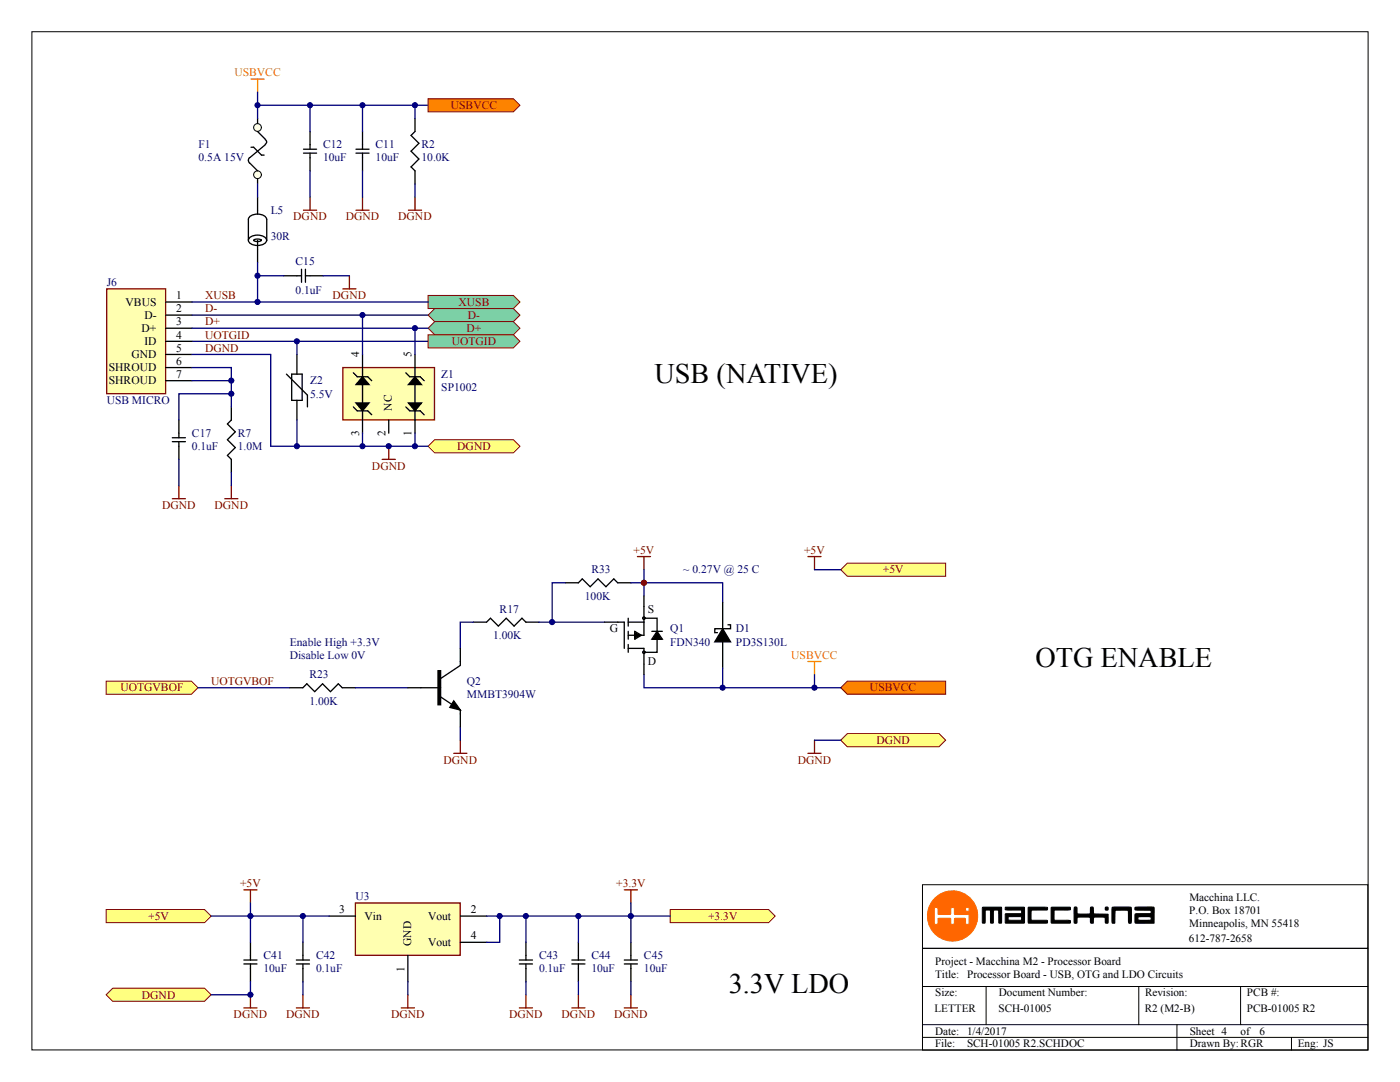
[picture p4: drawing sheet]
<svg xmlns="http://www.w3.org/2000/svg" width="279mm" height="216mm" viewBox="0 0 279 216" stroke-linecap="round" stroke-linejoin="round" font-family="sans-serif">
<path d="M68.4 57.6h2.6M69.7 55v2.6" fill="none" stroke="#800000" stroke-width=".26"/>
<path d="M68.4 73.3h18.3v10.5h-18.3z" fill="#ffffb0" stroke="#800000" stroke-width=".26"/>
<g fill="none" stroke="#000" stroke-width=".26">
<path d="M51.4 34.1v2.6M51.4 39.3v3.4M49.9 47.3a2.59 2.59 0 0 1 3.2 .3 .84 .84 0 0 1-.6 1.2 2.5 2.5 0 0 1-2.8-.5l-.1-.4zM50.7 47.8l.3-.1a1.2 1.2 0 0 1 1.2 .2 1.33 1.33 0 0 1-1.6 0zM51.4 48v4.4M53.2 43.8a1.86 1.86 0 0 0-2.4-1 1.14 1.14 0 0 0-1.2 1v4.2M53.2 43.8v4.2M70.5 74.4l.8 .8h2.1l.8 .8M72.3 70.7v15.7M81 74.4l.8 .8h2.1l.8 .8M82.8 70.7v15.7M70.5 81.2l.8 .8h2.1l.8 .8"/>
<path d="M77.6 83.8v2.6M81 81.2l.8 .8h2.1l.8 .8"/>
</g>
<path d="M72.3 75.2l1.4 1.5h-2.7zM82.8 75.2l1.3 1.5h-2.6zM71 80.4h2.7l-1.4 1.6zM81.5 80.4h2.6l-1.3 1.6z" fill="#000" stroke="#000" stroke-width=".26"/>
<circle cx="51.4" cy="34.9" r=".77" fill="#ffffe8" stroke="#000" stroke-width=".2"/>
<path d="M51.4 23.6v2.6" fill="none" stroke="#000" stroke-width=".26"/>
<circle cx="51.4" cy="25.4" r=".77" fill="#ffffe8" stroke="#000" stroke-width=".2"/>
<g fill="none" stroke="#000" stroke-width=".26">
<path d="M49.8 31.4l-.2 .6 .2 .5M49.8 32.5l1.6 1.6M50.1 29.4h.5l1.6 1.6h.5M51.4 26.2l1.6 1.6M52.9 27.9l.3 .4-.3 .5M53 28.9l-3.2 2.6M60.6 30.6h2.6M60.6 29.8h2.6M61.9 26.2v3.6M61.9 30.6v3.5M71 30.6h2.7M71 29.8h2.7"/>
<path d="M72.3 26.2v3.6M72.3 30.6v3.5M82.8 23.6v2.6l-.8 .8 1.6 1.6-1.6 1.6 1.6 1.5-1.6 1.6 .8 .8v2.6M56.6 55h3.6M60.2 53.7v2.6M61 55h3.5M61 53.7v2.6M57.2 74.7l4.2 4.1v2.4M58.2 74.7h2.1v5.2h-2.1zM59.3 70.7v4M59.3 79.9v3.9M34.4 87.3h2.6"/>
<path d="M34.4 88.1h2.6M35.7 83.8v3.5M35.7 88.1v3.6M46.2 81.2v2.6l-.8 .8 1.6 1.6-1.6 1.5 1.6 1.6-1.6 1.6 .8 .8v2.6"/>
</g>
<path d="M50.1 15.8h2.6M51.4 15.8v2.6" fill="none" stroke="#fd8300" stroke-width=".26"/>
<path d="M82.8 39.3v2.6M81.5 41.9h2.6M44.9 99.5h2.6M46.2 96.9v2.6M76.3 91.7h2.6M77.6 89v2.7" fill="none" stroke="#800000" stroke-width=".26"/>
<path d="M51.4 18.4v5.2M38.3 68.1h47.1M38.3 62.9h47.1" fill="none" stroke="#000080" stroke-width=".26"/>
<path d="M21.3 57.6h11.8v21h-11.8z" fill="#ffffb0" stroke="#800000" stroke-width=".26"/>
<path d="M33.1 70.7h5.2M33.1 60.3h5.2M33.1 62.9h5.2M33.1 65.5h5.2M33.1 68.1h5.2M33.1 73.3h5.2M33.1 76h5.2" fill="none" stroke="#000" stroke-width=".26"/>
<g fill="#7cd0a6" stroke="#800000" stroke-width=".2">
<path d="M85.4 59h17.1l1.3 1.3-1.3 1.3h-17.1z" fill-rule="evenodd"/>
<path d="M85.4 62.9l1.3-1.3h15.8l1.3 1.3-1.3 1.3h-15.8z" fill-rule="evenodd"/>
<path d="M85.4 65.5l1.3-1.3h15.8l1.3 1.3-1.3 1.3h-15.8z" fill-rule="evenodd"/>
</g>
<path d="M51.4 36.7v2.6M51.4 55h5.2M51.4 52.4v7.9M64.5 55h5.2M38.3 65.5h47.1M38.3 60.3h47.1" fill="none" stroke="#000080" stroke-width=".26"/>
<path d="M85.4 66.8h17.1l1.3 1.3-1.3 1.3h-17.1z" fill-rule="evenodd" fill="#7cd0a6" stroke="#800000" stroke-width=".2"/>
<path d="M85.4 89l1.3-1.3h15.8l1.3 1.3-1.3 1.4h-15.8z" fill-rule="evenodd" fill="#ffff80" stroke="#800000" stroke-width=".2"/>
<g fill="none" stroke="#000080" stroke-width=".26">
<path d="M51.4 21h34M61.9 21v5.2M61.9 34.1v5.2M72.3 21v5.2M72.3 34.1v5.2M82.8 21v2.6M82.8 36.7v2.6M38.3 70.7h15.7v18.3h31.4M38.3 73.3h7.9v7.9M38.3 76h7.9M46.2 78.6h-10.5v5.2M59.3 68.1v2.6"/>
<path d="M46.2 94.3v2.6M59.3 83.8v5.2"/>
</g>
<path d="M61.9 39.3v2.6M72.3 39.3v2.6M60.6 41.9h2.6M71 41.9h2.7" fill="none" stroke="#800000" stroke-width=".26"/>
<path d="M85.4 19.7h17.1l1.3 1.3-1.3 1.3h-17.1z" fill-rule="evenodd" fill="#fd8300" stroke="#800000" stroke-width=".2"/>
<path d="M34.4 99.5h2.6M35.7 96.9v2.6M127.2 111.1h2.6M128.5 111.1v2.6" fill="none" stroke="#800000" stroke-width=".26"/>
<path d="M72.3 62.9v7.8M82.8 65.5v5.2M35.7 91.7v5.2M72.3 86.4v2.6M82.8 86.4v2.6M128.5 113.7v5.2M107.6 124.1h13.1M128.5 134.6v2.6h34v-2.6" fill="none" stroke="#000080" stroke-width=".26"/>
<g fill="#000080" stroke="#000080" stroke-width=".2">
<circle cx="46.2" cy="78.6" r=".51"/>
<circle cx="46.2" cy="75.9" r=".51"/>
<circle cx="51.4" cy="60.2" r=".51"/>
<circle cx="51.4" cy="55" r=".51"/>
<circle cx="51.4" cy="21" r=".51"/>
<circle cx="59.2" cy="89" r=".51"/>
<circle cx="59.2" cy="68.1" r=".51"/>
<circle cx="61.9" cy="21" r=".51"/>
<circle cx="72.3" cy="89" r=".51"/>
<circle cx="72.3" cy="62.9" r=".51"/>
<circle cx="72.3" cy="21" r=".51"/>
<circle cx="77.6" cy="89" r=".51"/>
<circle cx="82.8" cy="89" r=".51"/>
<circle cx="82.8" cy="65.5" r=".51"/>
<circle cx="82.8" cy="21" r=".51"/>
<circle cx="128.5" cy="116.3" r=".51"/>
</g>
<path d="M112.8 116.3h2.6l.8-.8 1.6 1.6 1.6-1.6 1.5 1.6 1.6-1.6 .8 .8h2.6M94.5 124.1h2.6l.8-.7 1.6 1.5 1.5-1.5 1.6 1.5 1.6-1.5 .8 .7h2.6" fill="none" stroke="#000" stroke-width=".26"/>
<path d="M161.2 132h2.7M162.5 132v2.6" fill="none" stroke="#fd8300" stroke-width=".26"/>
<path d="M21.2 135.9h17l1.3 1.3-1.3 1.3h-17z" fill-rule="evenodd" fill="#ffff80" stroke="#800000" stroke-width=".2"/>
<path d="M112.8 116.3h-2.6v7.8M125.9 116.3h18.3v3.9M39.5 137.2h18.3M70.9 137.2h10.5M94.5 124.1h-2.6v5.3M144.2 133.3v3.9M91.9 145.1v2.6" fill="none" stroke="#000080" stroke-width=".26"/>
<circle cx="128.5" cy="116.3" r=".51" fill="#800000" stroke="#800000" stroke-width=".2"/>
<g fill="none" stroke="#000" stroke-width=".26">
<path d="M128.5 118.9v7.9h-.5M57.8 137.2h2.6l.8-.8 1.6 1.6 1.6-1.6 1.5 1.6 1.6-1.6 .8 .8h2.6M81.4 137.2h6.5M87.9 139.1l4 2.6v3.4M91.9 129.4v3.4l-4 2.6M120.7 124.1h3.9v5.3M125.4 124.1h3.1M125.4 129.4h3.1v5.2M125.4 123.4v1.5M125.4 126v1.5M125.4 128.6v1.6M125.4 126.8h1.3"/>
<path d="M126.7 126.2l1 .6-1 .5v-.8l.8 .3-.8 .2v-.2h.5M126.7 126l1.3 .8-1.3 .7zM128.5 123.4h2.6v2.6M130.1 126h2.1M131.1 127.5v2.7h-2.6M131.1 126l1.1 1.5h-2.1zM131.1 127v.5h.3l-.3-.7-.2 .7h.8l-.6-1-.5 1h1.3l-.8-1.3-.8 1.3M144.2 120.2v5.3M144.2 128.1v5.2M145.3 124.7h.5v.8h-3.1v.7h.5"/>
<circle cx="128.5" cy="123.3" r=".25"/>
<circle cx="128.5" cy="130.1" r=".25"/>
</g>
<g fill="#000" stroke="#000" stroke-width=".26">
<path d="M144.2 125.5l1.6 2.6h-3.1zM90.6 139.8l1.3 1.9-2.1-.5z"/>
<path d="M87.4 133.8h.5v6.8h-.5z" fill-rule="evenodd"/>
</g>
<path d="M90.6 150.3h2.6M91.9 147.7v2.6" fill="none" stroke="#800000" stroke-width=".26"/>
<path d="M169.1 135.9h19.6v2.6h-19.6l-1.3-1.3z" fill-rule="evenodd" fill="#fd8300" stroke="#800000" stroke-width=".2"/>
<path d="M162.5 137.2h5.3" fill="none" stroke="#000080" stroke-width=".26"/>
<g fill="#ffff80" stroke="#800000" stroke-width=".2">
<path d="M169.1 146.4h18.3l1.3 1.3-1.3 1.3h-18.3l-1.3-1.3z" fill-rule="evenodd"/>
<path d="M169.1 112.4h19.6v2.6h-19.6l-1.3-1.3z" fill-rule="evenodd"/>
</g>
<path d="M161.2 111.1h2.7M162.5 111.1v2.6M161.2 150.3h2.7M162.5 147.7v2.6" fill="none" stroke="#800000" stroke-width=".26"/>
<path d="M162.5 113.7h5.3M162.5 147.7h5.3" fill="none" stroke="#000080" stroke-width=".26"/>
<g fill="#000080" stroke="#000080" stroke-width=".2">
<circle cx="110.2" cy="124.1" r=".51"/>
<circle cx="144.2" cy="137.2" r=".51"/>
<circle cx="162.5" cy="137.2" r=".51"/>
</g>
<path d="M70.9 180.2h20.9v10.4h-20.9z" fill="#ffffb0" stroke="#800000" stroke-width=".26"/>
<g fill="none" stroke="#000" stroke-width=".26">
<path d="M48.7 192.3h2.6M48.7 191.6h2.6M50 188v3.6M50 192.3v3.6M59.1 192.3h2.7M59.1 191.6h2.7M60.5 188v3.6M60.5 192.3v3.6M65.7 182.8h5.2M81.4 190.6v5.3M91.9 182.8h5.2M91.9 188h5.2"/>
<path d="M103.7 192.3h2.6M103.7 191.6h2.6M105 188v3.6M105 192.3v3.6M114.1 192.3h2.6M114.1 191.6h2.6M115.4 188v3.6M115.4 192.3v3.6M124.6 192.3h2.6M124.6 191.6h2.6M125.9 188v3.6M125.9 192.3v3.6"/>
</g>
<path d="M48.7 177.6h2.6M50 177.6v2.6M124.6 177.6h2.6M125.9 177.6v2.6M60.5 198.5v2.6M81.4 198.5v2.6M105 198.5v2.6M59.1 201.1h2.7M80.1 201.1h2.6M103.7 201.1h2.6" fill="none" stroke="#800000" stroke-width=".26"/>
<path d="M81.4 195.9v2.6M125.9 180.2v2.6h-28.8" fill="none" stroke="#000080" stroke-width=".26"/>
<g fill="#ffff80" stroke="#800000" stroke-width=".2">
<path d="M21.2 198.5l1.3-1.3h18.3l1.3 1.3-1.3 1.3h-18.3z" fill-rule="evenodd"/>
<path d="M133.8 181.5h19.6l1.3 1.3-1.3 1.3h-19.6z" fill-rule="evenodd"/>
<path d="M21.2 181.5h19.6l1.3 1.3-1.3 1.3h-19.6z" fill-rule="evenodd"/>
</g>
<path d="M42.1 182.8h7.9v5.2M50 180.2v2.6h15.7M50 195.9v2.6h-7.9M60.5 182.8v5.2M60.5 195.9v2.6M99.7 182.8v5.2h-2.6M105 182.8v5.2M105 195.9v2.6M115.4 182.8v5.2M115.4 195.9v2.6M125.9 195.9v2.6M133.8 182.8h-7.9v5.2" fill="none" stroke="#000080" stroke-width=".26"/>
<path d="M50 198.5v2.6M115.4 198.5v2.6M125.9 198.5v2.6M48.7 201.1h2.6M114.1 201.1h2.6M124.6 201.1h2.6" fill="none" stroke="#800000" stroke-width=".26"/>
<g fill="#000080" stroke="#000080" stroke-width=".2">
<circle cx="50" cy="198.5" r=".51"/>
<circle cx="50" cy="182.8" r=".51"/>
<circle cx="60.4" cy="182.8" r=".51"/>
<circle cx="99.7" cy="182.8" r=".51"/>
<circle cx="104.9" cy="182.8" r=".51"/>
<circle cx="115.4" cy="182.8" r=".51"/>
<circle cx="125.9" cy="182.8" r=".51"/>
</g>
<path d="M6.4 6.3h266.6v203.2h-266.6zM184.1 176.5h88.9v12.7h-88.9zM184.1 189.2h88.9v20.3h-88.9zM184.1 196.8h88.9M196.8 196.8v7.7M227.3 196.8v7.7M247.6 196.8v7.7M184.1 204.5h88.9M184.1 207h88.9M234.9 204.5v5M257.7 207v2.5" fill="none" stroke="#000" stroke-width=".2"/>
<path d="M185.1 182.8a5 5 0 0 1 10 0 5 5 0 0 1-10 0zM186.5 181.2v2.9l.1 .3 .6-.1v-1l.7-.1 1.8 .1 .1 1.1 .4 .1 .2-.2 .1-1 2.1-.1 .1 1.2h.7v-1.8l-.1-.1h-2.8v-1.3a.4 .4 0 0 0-.5-.1 .4 .4 0 0 0-.3 .4v1h-2.4l-.1-1.3zM192.7 181.5a.4 .4 0 0 0 .8 0 .4 .4 0 0 0-.8 0z" fill="#f60" stroke="#f60" stroke-width=".2"/>
<g fill="#000" stroke="#000" stroke-width=".2">
<path d="M196.1 181h3.7l.1 3.2-.6-.1v-2.4l-.2-.1-.8 .1-.1 2.3a.29 .29 0 0 1-.3 .2 .29 .29 0 0 1-.2-.3v-2.2l-.2-.1h-.8l-.1 .1v2.4l-.5 .1zM205.2 181.1h3.8v.5h-3.1l-.1 .9 .1 1.1h3l.1 .6h-3.7zM209.8 181l3.8 .1v.4l-.2 .1h-2.9l-.1 .1v1.8l.1 .1 3.1 .1v.5h-3.8z"/>
<path d="M200.7 181l3.7 .1v3.1h-3.7v-1.8l3.1-.1 .1-.3-.1-.4-3.1-.1zM201.3 182.9l-.1 .5 .2 .2h2.4l.1-.1-.1-.6z"/>
</g>
<g fill="#000" stroke="#000" stroke-width=".25">
<path d="M214.4 181.1h.5l.1 1.2 1.8 .1h.7l.2-1.3 .4-.1 .2 1.4h2.8v1.7l-.5 .1v-1.1l-.2-.1h-1.8l-.4 .1v1.1h-.5l-.1-1.1-.2-.1a4.8 4.8 0 0 0-2.4 .1l-.1 1-.5 .1zM222 181.1h3.7l.1 .8-.1 2.3h-.4v-.1l-.1-2.4-2-.1-.7 .1v2.5h-.4a2.05 2.05 0 0 1-.2-1.6z"/>
<path d="M226.6 181.1l1.8-.1a2.99 2.99 0 0 1 1.9 .1v3.1h-3.7l-.1-.7a1.19 1.19 0 0 1 .2-1.1l2.9-.1 .2-.5-.2-.2h-3zM227.2 183l-.1 .4 .1 .2a5.3 5.3 0 0 0 2.5-.1l.1-.4-.3-.2z"/>
<circle cx="220.8" cy="181.3" r=".32"/>
</g>
<g font-size="5.6">
<text x="130.6" y="76.5">USB (NATIVE)</text>
<text x="206.6" y="133.1">OTG ENABLE</text>
<text x="145.4" y="198.1">3.3V LDO</text>
</g>
<g font-size="2.3" fill="#fd8300">
<text x="46.8" y="15.2">USBVCC</text>
<text x="157.9" y="131.4">USBVCC</text>
</g>
<g font-size="2.3" fill="#800000">
<text x="90" y="21.7">USBVCC</text>
<text x="58.5" y="44">DGND</text>
<text x="69" y="44">DGND</text>
<text x="79.5" y="44">DGND</text>
<text x="40.9" y="59.7">XUSB</text>
<text x="66.4" y="59.7">DGND</text>
<text x="40.9" y="64.9">D+</text>
<text x="40.9" y="62.3">D-</text>
<text x="91.5" y="61">XUSB</text>
<text x="93.4" y="63.6">D-</text>
<text x="40.9" y="67.5">UOTGID</text>
<text x="40.9" y="70.2">DGND</text>
<text x="90.2" y="68.9">UOTGID</text>
<text x="93.1" y="66.2">D+</text>
<text x="91.2" y="89.8">DGND</text>
<text x="74.2" y="93.7">DGND</text>
<text x="32.3" y="101.6">DGND</text>
<text x="42.8" y="101.6">DGND</text>
<text x="126.4" y="110.5">+5V</text>
<text x="160.5" y="110.5">+5V</text>
<text x="176.2" y="114.4">+5V</text>
<text x="24.1" y="138">UOTGVBOF</text>
<text x="42.1" y="136.7">UOTGVBOF</text>
<text x="173.6" y="138">USBVCC</text>
<text x="174.9" y="148.4">DGND</text>
<text x="88.5" y="152.4">DGND</text>
<text x="159.2" y="152.4">DGND</text>
<text x="47.9" y="177">+5V</text>
<text x="123" y="177">+3.3V</text>
<text x="29.6" y="183.5">+5V</text>
<text x="141.3" y="183.5">+3.3V</text>
<text x="28.3" y="199.2">DGND</text>
<text x="46.6" y="203.2">DGND</text>
<text x="57.1" y="203.2">DGND</text>
<text x="78" y="203.2">DGND</text>
<text x="101.6" y="203.2">DGND</text>
<text x="112.1" y="203.2">DGND</text>
<text x="122.6" y="203.2">DGND</text>
</g>
<g font-size="2.3" fill="#000080">
<text x="39.6" y="29.6">F1</text>
<text x="64.5" y="29.6">C12</text>
<text x="75" y="29.6">C11</text>
<text x="84.1" y="29.6">R2</text>
<text x="39.6" y="32.2">0.5A 15V</text>
<text x="64.5" y="32.2">10uF</text>
<text x="75" y="32.2">10uF</text>
<text x="84.1" y="32.2">10.0K</text>
<text x="54" y="42.7">L5</text>
<text x="54" y="47.9">30R</text>
<text x="59" y="52.9">C15</text>
<text x="21.3" y="57.1">J6</text>
<text x="59" y="58.6">0.1uF</text>
<text x="61.9" y="76.7">Z2</text>
<text x="88.1" y="75.4">Z1</text>
<text x="21.3" y="80.6">USB MICRO</text>
<text x="61.9" y="79.3">5.5V</text>
<text x="88.1" y="78">SP1002</text>
<text x="38.3" y="87.2">C17</text>
<text x="38.3" y="89.8">0.1uF</text>
<text x="47.5" y="87.2">R7</text>
<text x="47.5" y="89.8">1.0M</text>
<text x="116.7" y="119.7">100K</text>
<text x="118" y="114.4">R33</text>
<text x="136.4" y="114.4">~ 0.27V @ 25 C</text>
<text x="99.7" y="122.3">R17</text>
<text x="57.8" y="131.4">Disable Low 0V</text>
<text x="57.8" y="128.8">Enable High +3.3V</text>
<text x="98.4" y="127.5">1.00K</text>
<text x="133.8" y="126.2">Q1</text>
<text x="133.8" y="128.8">FDN340</text>
<text x="146.8" y="126.2">D1</text>
<text x="146.8" y="128.8">PD3S130L</text>
<text x="61.8" y="135.4">R23</text>
<text x="93.2" y="136.7">Q2</text>
<text x="61.8" y="140.6">1.00K</text>
<text x="93.2" y="139.3">MMBT3904W</text>
<text x="70.9" y="179.6">U3</text>
<text x="52.6" y="191.4">C41</text>
<text x="63.1" y="191.4">C42</text>
<text x="107.6" y="191.4">C43</text>
<text x="118" y="191.4">C44</text>
<text x="128.5" y="191.4">C45</text>
<text x="52.6" y="194">10uF</text>
<text x="63.1" y="194">0.1uF</text>
<text x="107.6" y="194">0.1uF</text>
<text x="118" y="194">10uF</text>
<text x="128.5" y="194">10uF</text>
</g>
<g font-size="2.3">
<text x="35.2" y="59.7">1</text>
<text x="25.1" y="61">VBUS</text>
<text x="28.8" y="63.6">D-</text>
<text x="35.2" y="62.3">2</text>
<text x="35.2" y="64.9">3</text>
<text x="26.2" y="71.5">GND</text>
<text x="28.3" y="66.2">D+</text>
<text x="28.8" y="68.9">ID</text>
<text x="35.2" y="70.2">5</text>
<text x="35.2" y="67.5">4</text>
<text x="71.7" y="71.3" transform="rotate(-90 71.7 71.3)">4</text>
<text x="82.2" y="71.3" transform="rotate(-90 82.2 71.3)">5</text>
<text x="21.7" y="74.1">SHROUD</text>
<text x="21.7" y="76.7">SHROUD</text>
<text x="35.2" y="72.8">6</text>
<text x="35.2" y="75.4">7</text>
<text x="78.2" y="82" transform="rotate(-90 78.2 82)">NC</text>
<text x="71.7" y="87.1" transform="rotate(-90 71.7 87.1)">3</text>
<text x="76.9" y="87.1" transform="rotate(-90 76.9 87.1)">2</text>
<text x="82.2" y="87.1" transform="rotate(-90 82.2 87.1)">1</text>
<text x="129.3" y="122.3">S</text>
<text x="121.7" y="126.2">G</text>
<text x="129.3" y="132.7">D</text>
<text x="67.7" y="182.2">3</text>
<text x="72.8" y="183.5">Vin</text>
<text x="85.4" y="183.5">Vout</text>
<text x="94" y="182.2">2</text>
<text x="82" y="188.8" transform="rotate(-90 82 188.8)">GND</text>
<text x="85.4" y="188.8">Vout</text>
<text x="94" y="187.5">4</text>
<text x="80.7" y="193.9" transform="rotate(-90 80.7 193.9)">1</text>
</g>
<g font-size="2.2">
<text x="237.4" y="179.8">Macchina LLC.</text>
<text x="237.3" y="182.3">P.O. Box 18701</text>
<text x="237.3" y="185">Minneapolis, MN 55418</text>
<text x="237.3" y="188">612-787-2658</text>
<text x="186.6" y="195.2">Title: Processor Board - USB, OTG and LDO Circuits</text>
<text x="186.6" y="192.5">Project - Macchina M2 - Processor Board</text>
<text x="186.5" y="202">LETTER</text>
<text x="186.6" y="198.8">Size:</text>
<text x="199.3" y="202">SCH-01005</text>
<text x="199.3" y="198.8">Document Number:</text>
<text x="228.5" y="202">R2 (M2-B)</text>
<text x="228.5" y="198.8">Revision:</text>
<text x="248.8" y="202">PCB-01005 R2</text>
<text x="248.9" y="198.8">PCB #:</text>
<text x="186.6" y="206.5">Date: 1/4/2017</text>
<text x="186.6" y="209">File:</text>
<text x="193" y="209">SCH-01005 R2.SCHDOC</text>
<text x="237.4" y="206.5">Sheet 4</text>
<text x="237.4" y="209">Drawn By:RGR</text>
<text x="247.6" y="206.5">of</text>
<text x="251.4" y="206.5">6</text>
<text x="259" y="209">Eng: JS</text>
</g>
</svg>
